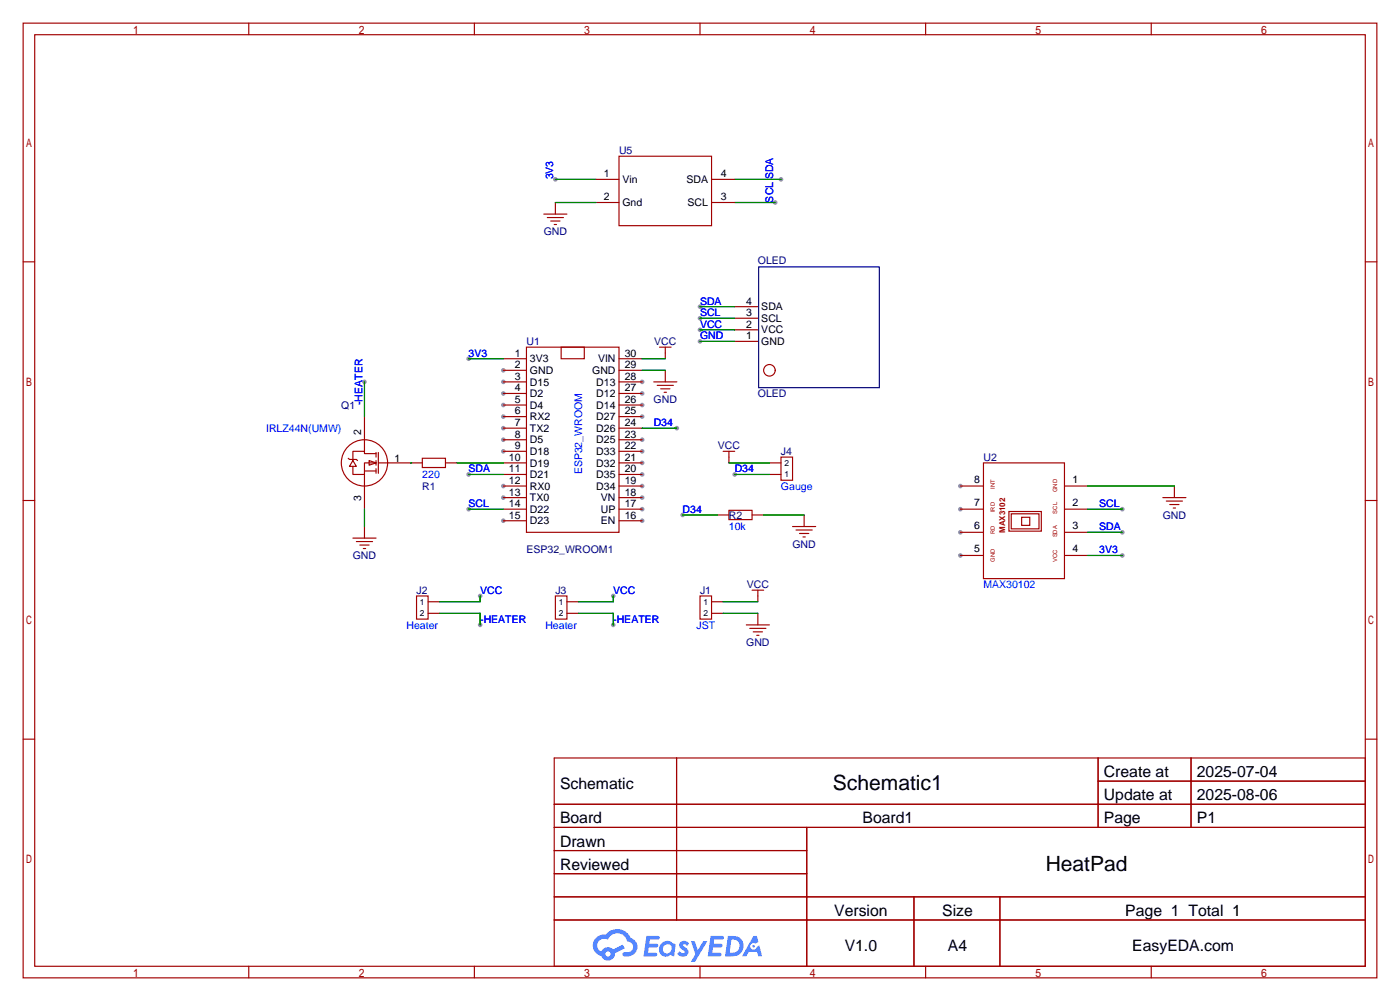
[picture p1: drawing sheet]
<svg xmlns="http://www.w3.org/2000/svg" width="307mm" height="220mm" viewBox="0 0 307 220" stroke-linecap="round" stroke-linejoin="round" font-family="sans-serif">
<g fill="#999">
<circle cx="141" cy="83.8" r=".51"/>
<circle cx="141" cy="86.4" r=".51"/>
<circle cx="141" cy="88.9" r=".51"/>
<circle cx="141" cy="91.4" r=".51"/>
<circle cx="141" cy="96.5" r=".51"/>
<circle cx="141" cy="99.1" r=".51"/>
<circle cx="141" cy="101.6" r=".51"/>
<circle cx="141" cy="104.1" r=".51"/>
<circle cx="141" cy="106.7" r=".51"/>
<circle cx="141" cy="109.2" r=".51"/>
<circle cx="141" cy="111.8" r=".51"/>
<circle cx="141" cy="114.3" r=".51"/>
<circle cx="110.5" cy="114.3" r=".51"/>
<circle cx="110.5" cy="109.2" r=".51"/>
<circle cx="110.5" cy="106.7" r=".51"/>
<circle cx="110.5" cy="99.1" r=".51"/>
<circle cx="110.5" cy="96.5" r=".51"/>
<circle cx="110.5" cy="94" r=".51"/>
<circle cx="110.5" cy="91.4" r=".51"/>
<circle cx="110.5" cy="88.9" r=".51"/>
<circle cx="110.5" cy="86.4" r=".51"/>
<circle cx="110.5" cy="83.8" r=".51"/>
<circle cx="110.5" cy="81.3" r=".51"/>
<circle cx="210.8" cy="106.7" r=".51"/>
<circle cx="210.8" cy="121.9" r=".51"/>
<circle cx="210.8" cy="116.8" r=".51"/>
<circle cx="210.8" cy="111.8" r=".51"/>
<circle cx="102.9" cy="78.7" r=".51"/>
<circle cx="246.4" cy="121.9" r=".51"/>
<circle cx="121.9" cy="39.4" r=".51"/>
<circle cx="170.2" cy="44.4" r=".51"/>
<circle cx="171.4" cy="39.4" r=".51"/>
<circle cx="102.9" cy="104.1" r=".51"/>
<circle cx="102.9" cy="111.8" r=".51"/>
<circle cx="246.4" cy="111.8" r=".51"/>
<circle cx="246.4" cy="116.8" r=".51"/>
<circle cx="134.6" cy="137.2" r=".51"/>
<circle cx="105.4" cy="137.2" r=".51"/>
<circle cx="80" cy="83.8" r=".51"/>
<circle cx="134.6" cy="130.8" r=".51"/>
<circle cx="105.4" cy="130.8" r=".51"/>
<circle cx="161.3" cy="104.1" r=".51"/>
<circle cx="149.9" cy="113" r=".51"/>
<circle cx="148.6" cy="94" r=".51"/>
<circle cx="153.7" cy="67.3" r=".51"/>
<circle cx="153.7" cy="69.8" r=".51"/>
<circle cx="153.7" cy="72.4" r=".51"/>
<circle cx="153.7" cy="74.9" r=".51"/>
</g>
<g fill="none" stroke="#a10000" stroke-width=".25">
<path d="M5.1 5.1h297.2v209.5h-297.2zM7.6 7.6h292.1v204.5h-292.1zM54.6 5.1v2.5M104.1 5.1v2.5M153.7 5.1v2.5M203.2 5.1v2.5M252.7 5.1v2.5M5.1 57.5h2.5M299.7 57.5h2.6M5.1 109.9h2.5M299.7 109.9h2.6M5.1 162.2h2.5"/>
<path d="M121.7 166.4h178v45.7h-178zM121.7 176.5h178M148.5 166.4v35.5M241.1 166.4v15.2M241.1 171.4h58.6M261.5 166.4v15.2M299.7 162.2h2.6M121.7 181.6h178M121.7 186.7h55.4M121.7 196.8h178M121.7 191.8h55.4M177.1 181.6v30.5"/>
<path d="M200.6 196.8v15.3M219.5 196.8v15.3M54.6 212.1v2.5M104.1 212.1v2.5M121.7 201.9h178M153.7 212.1v2.5M203.2 212.1v2.5M252.7 212.1v2.5"/>
</g>
<g fill="#5487ff">
<path d="M149.4 206.8a1.3 1.3 0 0 1 1.8 .3l-.4 .6a.54 .54 0 0 0-.9-.3l.2 .3a1.28 1.28 0 0 1 .7 2 1.53 1.53 0 0 1-2.1-.3l.5-.6 .8 .4a.31 .31 0 0 0 .3-.2 .31 .31 0 0 0-.3-.4 1.12 1.12 0 0 1-.6-1.8z"/>
<path d="M151.7 206.6h.8l.7 2 1.2-2h.9l-2.7 4.5h-.9l1-1.6z"/>
<path d="M141.9 205.4h2.3a.46 .46 0 0 1 .5 .1 .46 .46 0 0 1 .1 .5l-.4 .2h-1.7l-.2 .9h1.7a.4 .4 0 0 1 .3 .5 .4 .4 0 0 1-.4 .3h-1.7l-.1 1.2h1.3a.46 .46 0 0 1 .5 .1 .46 .46 0 0 1 .1 .5l-.3 .2h-2.6z"/>
<path d="M156 205.4h2.3a.47 .47 0 0 1 .5 .1 .47 .47 0 0 1 .1 .5l-.4 .2h-1.7l-.1 .9h1.6a.4 .4 0 0 1 .3 .5 .4 .4 0 0 1-.4 .3h-1.7l-.1 1.2h1.3a.46 .46 0 0 1 .5 .1 .46 .46 0 0 1 .2 .5l-.4 .2h-2.6z"/>
<path d="M165.4 205.4h.7l.4 1.4-.6 .3a.75 .75 0 0 0-1.2 .3 .75 .75 0 0 0 .5 1.1 .75 .75 0 0 0 1-.7l.5-.3 .6 2.4h-.8l-.3-1h-1.8l-.6 1h-.9z"/>
<path d="M159.8 205.4l-.6 4.5h1.4a2.27 2.27 0 0 0 2.6-2.3 2.27 2.27 0 0 0-2.7-2.2zM160.6 206.2a1.5 1.5 0 0 1 1.8 1.5 1.5 1.5 0 0 1-2 1.4h-.2z"/>
<path d="M145.2 207.1a1.6 1.6 0 0 0-.3 2.2 1.6 1.6 0 0 0 2.3 .2l.8 .4 .3-2.5-.2-.2-.4-.1a1.58 1.58 0 0 0-2.5 0zM145.8 207.6a.98 .98 0 0 1 1.6 .4 .98 .98 0 0 1-1 1.3 .94 .94 0 0 1-.9-.7 .94 .94 0 0 1 .3-1z"/>
<path d="M130.9 205.8a2.37 2.37 0 0 0 1.1 4 1.54 1.54 0 0 0 1.8 1 1.54 1.54 0 0 0 1.2-1.6l2.2-1.1-.5-.7-2.1 1a1.57 1.57 0 0 0-2.6 .5 1.5 1.5 0 0 1-.7-2.1 1.5 1.5 0 0 1 2.2-.5 2.23 2.23 0 0 1 2.2-1.5 2.23 2.23 0 0 1 2 1.9 1.16 1.16 0 0 1 1.3 1.1 1.16 1.16 0 0 1-1.1 1.2h-.7a.47 .47 0 0 0-.6 .4 .47 .47 0 0 0 .5 .5 2.17 2.17 0 0 0 2.5-.9 2.17 2.17 0 0 0-.4-2.7l-.8-.4a3.2 3.2 0 0 0-5.4-.8l-1.1 .1zM132.9 209.4a.6 .6 0 0 1 1.2 0 .6 .6 0 0 1-1.2 0z"/>
<circle cx="165.4" cy="207.7" r=".28"/>
</g>
<g fill="none" stroke="#a10000" stroke-width=".25">
<path d="M130.8 39.4h5.1M135.9 34.3h20.3v15.2h-20.3zM156.2 39.4h5.1M119.4 47h5.1M120.1 47.8h3.6M120.9 48.5h2M121.7 49.3h.5M121.9 44.4v2.6M130.8 44.4h5.1M156.2 44.4h5.1M110.5 78.7h5.1M115.6 76.2h20.3v40.6h-20.3z"/>
<path d="M123.2 76.2h5.1v2.5h-5.1zM135.9 78.7h5.1M144.8 76.2h2.5M146 76.2v2.5M161.3 67.3h5.1M161.3 69.8h5.1M161.3 72.4h5.1M161.3 74.9h5.1M80 91.4v7.7M82.5 99.6h-2.5v-.5h-2.5v1.7M82.5 99.3v1M83.1 99.3v4.6"/>
<path d="M110.5 81.3h5.1M110.5 83.8h5.1M110.5 86.4h5.1M110.5 88.9h5.1M110.5 91.4h5.1M110.5 94h5.1M110.5 96.5h5.1M110.5 99.1h5.1M135.9 81.3h5.1M135.9 83.8h5.1M135.9 86.4h5.1M135.9 88.9h5.1"/>
<path d="M135.9 91.4h5.1M135.9 94h5.1M135.9 96.5h5.1M135.9 99.1h5.1M143.5 83.8h5.1M144.3 84.6h3.5M145 85.3h2.1M145.8 86.1h.5M146 81.3v2.5M158.7 99.1h2.6M160 99.1v2.5M76.5 100.6l.2 .2h1.5l.3 .3"/>
<path d="M77.5 101.1l.7 1.3h-1.5zM77.5 118.1h5M78.2 118.9h3.6M79 119.6h2M80 103.4h2.5M80 104.1v7.7M80 115.6v2.5M81 101.1l1.5 .5-1.5 .5zM82.5 101.6h-2.5v2.5h-2.5v-1.7M82.5 101.1v1M82.5 102.9v1M83.1 101.6h9.6"/>
<path d="M92.7 100.6h5.1v2h-5.1zM97.8 101.6h2.5M110.5 101.6h5.1M110.5 104.1h5.1M110.5 106.7h5.1M110.5 109.2h5.1M110.5 111.8h5.1M110.5 114.3h5.1M135.9 101.6h5.1M135.9 104.1h5.1M135.9 106.7h5.1M135.9 109.2h5.1"/>
<path d="M135.9 111.8h5.1M135.9 114.3h5.1M157.5 113h2.5M160 112h5.1v2h-5.1zM165.1 113h2.5M168.9 101.6h2.5M168.9 104.1h2.5M171.4 100.3h2.6v5.1h-2.6zM174 115.6h5.1M174.8 116.3h3.5M175.5 117.1h2M176.3 117.9h.5"/>
<path d="M176.5 113v2.6M210.8 106.7h5.1M210.8 111.8h5.1M210.8 116.8h5.1M215.9 101.6h17.8v25.4h-17.8zM221.5 112.3h7.1v4.3h-7.1zM222 112.8h6.1v3.3h-6.1zM224.3 113.5h1.8v1.8h-1.8zM233.7 106.7h5.1M233.7 111.8h5.1M233.7 116.8h5.1M255.3 109.2h5"/>
<path d="M256 110h3.6M256.8 110.7h2M257.6 111.5h.5M257.8 106.7v2.5M79.8 120.4h.5M91.4 130.8h2.6v5.1h-2.6zM94 132.1h2.5M94 134.6h2.5M121.9 130.8h2.6v5.1h-2.6zM124.5 132.1h2.5M124.5 134.6h2.5M153.7 130.8h2.5v5.1h-2.5z"/>
<path d="M156.2 132.1h2.5M156.2 134.6h2.5M163.8 137.2h5.1M164.6 137.9h3.5M165.1 129.5h2.5M165.4 138.7h2M166.1 139.4h.5M166.4 129.5v2.6M166.4 134.6v2.6M210.8 121.9h5.1M233.7 121.9h5.1"/>
<circle cx="168.9" cy="81.3" r="1.27"/>
<circle cx="80" cy="101.6" r="5.1"/>
</g>
<g fill="none" stroke="#008700" stroke-width=".25">
<path d="M121.9 39.4h8.9M161.3 39.4h10.1M121.9 44.4h8.9M161.3 44.4h8.9M102.9 78.7h7.6M141 78.7h5M153.7 67.3h7.6M153.7 69.8h7.6M153.7 72.4h7.6M153.7 74.9h7.6M80 83.8v7.6M141 81.3h5"/>
<path d="M141 94h7.6M80 111.8v3.8M90.2 101.6h.1M100.3 101.6h10.2M102.9 104.1h7.6M102.9 111.8h7.6M149.9 113h7.6M160 101.6h8.9M161.3 104.1h7.6M167.6 113h8.9M238.8 106.7h19M238.8 111.8h7.6"/>
<path d="M238.8 116.8h7.6M96.5 134.6h8.9v2.6M105.4 130.8v1.3h-8.9M127 134.6h7.6v2.6M134.6 130.8v1.3h-7.6M158.7 134.6h7.7M158.7 132.1h7.7M238.8 121.9h7.6"/>
</g>
<path d="M166.5 58.6h26.5v26.5h-26.5z" fill="none" stroke="#009" stroke-width=".25"/>
<g font-size="4.6">
<text x="182.9" y="173.5">Schematic1</text>
<text x="229.6" y="191.3">HeatPad</text>
</g>
<g font-size="3.5">
<text x="122.9" y="173.1">Schematic</text>
<text x="242.3" y="170.6">Create at</text>
<text x="262.7" y="170.6">2025-07-04</text>
<text x="242.3" y="175.7">Update at</text>
<text x="262.7" y="175.7">2025-08-06</text>
<text x="122.9" y="180.7">Board</text>
<text x="122.9" y="185.8">Drawn</text>
<text x="189.3" y="180.7">Board1</text>
<text x="242.3" y="180.7">Page</text>
<text x="262.7" y="180.7">P1</text>
<text x="122.9" y="190.9">Reviewed</text>
<text x="183.1" y="201.1">Version</text>
<text x="206.8" y="201.1">Size</text>
<text x="247" y="201.1">Page 1 Total 1</text>
<text x="185.4" y="208.7">V1.0</text>
<text x="208.1" y="208.7">A4</text>
<text x="248.6" y="208.7">EasyEDA.com</text>
</g>
<g font-size="2.3" fill="#000080">
<text x="135.9" y="33.8">U5</text>
<text x="119.4" y="51.6">GND</text>
<text x="166.4" y="58">OLED</text>
<text x="115.6" y="75.7">U1</text>
<text x="143.6" y="75.7">VCC</text>
<text x="74.9" y="89.7">Q1</text>
<text x="143.5" y="88.4">GND</text>
<text x="166.4" y="87.2">OLED</text>
<text x="157.6" y="98.6">VCC</text>
<text x="171.4" y="99.9">J4</text>
<text x="215.9" y="101.1">U2</text>
<text x="92.7" y="107.5">R1</text>
<text x="160" y="113.8">R2</text>
<text x="255.2" y="113.8">GND</text>
<text x="77.4" y="122.7">GND</text>
<text x="115.6" y="121.5">ESP32_WROOM1</text>
<text x="174" y="120.2">GND</text>
<text x="91.4" y="130.3">J2</text>
<text x="121.9" y="130.3">J3</text>
<text x="153.7" y="130.3">J1</text>
<text x="163.9" y="129.1">VCC</text>
<text x="163.8" y="141.8">GND</text>
</g>
<g font-size="2.3" fill="#00f">
<text x="121.5" y="39.4" transform="rotate(-90 121.5 39.4)">3V3</text>
<text x="169.7" y="39.4" transform="rotate(-90 169.7 39.4)">SDA</text>
<text x="169.7" y="44.4" transform="rotate(-90 169.7 44.4)">SCL</text>
<text x="153.7" y="66.8">SDA</text>
<text x="153.7" y="69.4">SCL</text>
<text x="153.7" y="71.9">VCC</text>
<text x="153.7" y="74.5">GND</text>
<text x="102.9" y="78.3">3V3</text>
<text x="79.5" y="88.9" transform="rotate(-90 79.5 88.9)">-HEATER</text>
<text x="58.4" y="94.8">IRLZ44N(UMW)</text>
<text x="143.5" y="93.5">D34</text>
<text x="92.7" y="104.9">220</text>
<text x="102.9" y="103.7">SDA</text>
<text x="127.8" y="104.1" transform="rotate(-90 127.8 104.1)">ESP32_WROOM</text>
<text x="161.3" y="103.7">D34</text>
<text x="171.4" y="107.5">Gauge</text>
<text x="102.9" y="111.3">SCL</text>
<text x="149.9" y="112.6">D34</text>
<text x="241.3" y="111.3">SCL</text>
<text x="160" y="116.4">10k</text>
<text x="241.3" y="116.4">SDA</text>
<text x="241.3" y="121.5">3V3</text>
<text x="105.4" y="130.3">VCC</text>
<text x="134.6" y="130.3">VCC</text>
<text x="215.9" y="129.1">MAX30102</text>
<text x="89.2" y="138">Heater</text>
<text x="105.4" y="136.7">-HEATER</text>
<text x="119.7" y="138">Heater</text>
<text x="134.6" y="136.7">-HEATER</text>
<text x="152.9" y="138">JST</text>
</g>
<g font-size="2.3">
<text x="132.6" y="38.9">1</text>
<text x="136.7" y="40.2">Vin</text>
<text x="150.7" y="40.2">SDA</text>
<text x="158.2" y="38.9">4</text>
<text x="132.6" y="44">2</text>
<text x="136.7" y="45.3">Gnd</text>
<text x="151" y="45.3">SCL</text>
<text x="158.2" y="44">3</text>
<text x="163.8" y="66.8">4</text>
<text x="163.8" y="69.4">3</text>
<text x="163.8" y="71.9">2</text>
<text x="167.1" y="68.1">SDA</text>
<text x="167.1" y="70.7">SCL</text>
<text x="163.8" y="74.5">1</text>
<text x="167.1" y="73.2">VCC</text>
<text x="167.1" y="75.7">GND</text>
<text x="113" y="83.4">3</text>
<text x="113" y="80.8">2</text>
<text x="113" y="78.3">1</text>
<text x="116.3" y="82.1">GND</text>
<text x="116.3" y="79.5">3V3</text>
<text x="130" y="82.1">GND</text>
<text x="131.3" y="79.5">VIN</text>
<text x="137.2" y="78.3">30</text>
<text x="137.2" y="80.8">29</text>
<text x="137.2" y="83.4">28</text>
<text x="113" y="88.4">5</text>
<text x="113" y="85.9">4</text>
<text x="116.3" y="89.7">D4</text>
<text x="116.3" y="87.2">D2</text>
<text x="116.3" y="84.6">D15</text>
<text x="130.9" y="84.6">D13</text>
<text x="130.9" y="87.2">D12</text>
<text x="130.9" y="89.7">D14</text>
<text x="137.2" y="85.9">27</text>
<text x="137.2" y="88.4">26</text>
<text x="79.3" y="95.5" transform="rotate(-90 79.3 95.5)">2</text>
<text x="113" y="93.5">7</text>
<text x="113" y="91">6</text>
<text x="116.3" y="94.8">TX2</text>
<text x="116.3" y="92.2">RX2</text>
<text x="130.9" y="92.2">D27</text>
<text x="130.9" y="94.8">D26</text>
<text x="137.2" y="91">25</text>
<text x="137.2" y="93.5">24</text>
<text x="86.6" y="101.4">1</text>
<text x="111.7" y="101.1">10</text>
<text x="113" y="98.6">9</text>
<text x="113" y="96.1">8</text>
<text x="116.3" y="99.9">D18</text>
<text x="116.3" y="97.3">D5</text>
<text x="130.9" y="97.3">D25</text>
<text x="130.9" y="99.9">D33</text>
<text x="137.2" y="96.1">23</text>
<text x="137.2" y="98.6">22</text>
<text x="137.2" y="101.1">21</text>
<text x="111.7" y="106.2">12</text>
<text x="111.7" y="103.7">11</text>
<text x="116.3" y="107.5">RX0</text>
<text x="116.3" y="104.9">D21</text>
<text x="116.3" y="102.4">D19</text>
<text x="130.9" y="102.4">D32</text>
<text x="130.9" y="104.9">D35</text>
<text x="130.9" y="107.5">D34</text>
<text x="137.2" y="103.7">20</text>
<text x="137.2" y="106.2">19</text>
<text x="213.8" y="106">8</text>
<text x="235.4" y="106">1</text>
<text x="79.3" y="110" transform="rotate(-90 79.3 110)">3</text>
<text x="111.7" y="113.8">15</text>
<text x="111.7" y="111.3">14</text>
<text x="111.7" y="108.8">13</text>
<text x="116.3" y="112.6">D22</text>
<text x="116.3" y="110">TX0</text>
<text x="131.9" y="110">VN</text>
<text x="131.9" y="112.6">UP</text>
<text x="137.2" y="108.8">18</text>
<text x="137.2" y="111.3">17</text>
<text x="137.2" y="113.8">16</text>
<text x="213.8" y="111">7</text>
<text x="235.4" y="111">2</text>
<text x="116.3" y="115.1">D23</text>
<text x="131.9" y="115.1">EN</text>
<text x="213.8" y="116.1">6</text>
<text x="235.4" y="116.1">3</text>
<text x="213.8" y="121.2">5</text>
<text x="235.4" y="121.2">4</text>
</g>
<g font-size="1.8">
<text x="172.2" y="104.8">1</text>
<text x="172.2" y="102.2">2</text>
<text x="92.2" y="132.7">1</text>
<text x="92.2" y="135.3">2</text>
<text x="122.7" y="132.7">1</text>
<text x="122.7" y="135.3">2</text>
<text x="154.4" y="132.7">1</text>
<text x="154.4" y="135.3">2</text>
</g>
<text font-size="1.8" fill="#a00000" x="220.6" y="117" transform="rotate(-90 220.6 117)">MAX3102</text>
<g font-size="1.3" fill="#a00000">
<text x="218.4" y="107.2" transform="rotate(-90 218.4 107.2)">INT</text>
<text x="218.4" y="112.4" transform="rotate(-90 218.4 112.4)">IRD</text>
<text x="232.1" y="112.7" transform="rotate(-90 232.1 112.7)">SCL</text>
<text x="232.1" y="108" transform="rotate(-90 232.1 108)">GND</text>
<text x="218.4" y="117.2" transform="rotate(-90 218.4 117.2)">RD</text>
<text x="232.1" y="118" transform="rotate(-90 232.1 118)">SDA</text>
<text x="218.4" y="123.2" transform="rotate(-90 218.4 123.2)">GND</text>
<text x="232.1" y="123.4" transform="rotate(-90 232.1 123.4)">VCC</text>
</g>
</svg>
